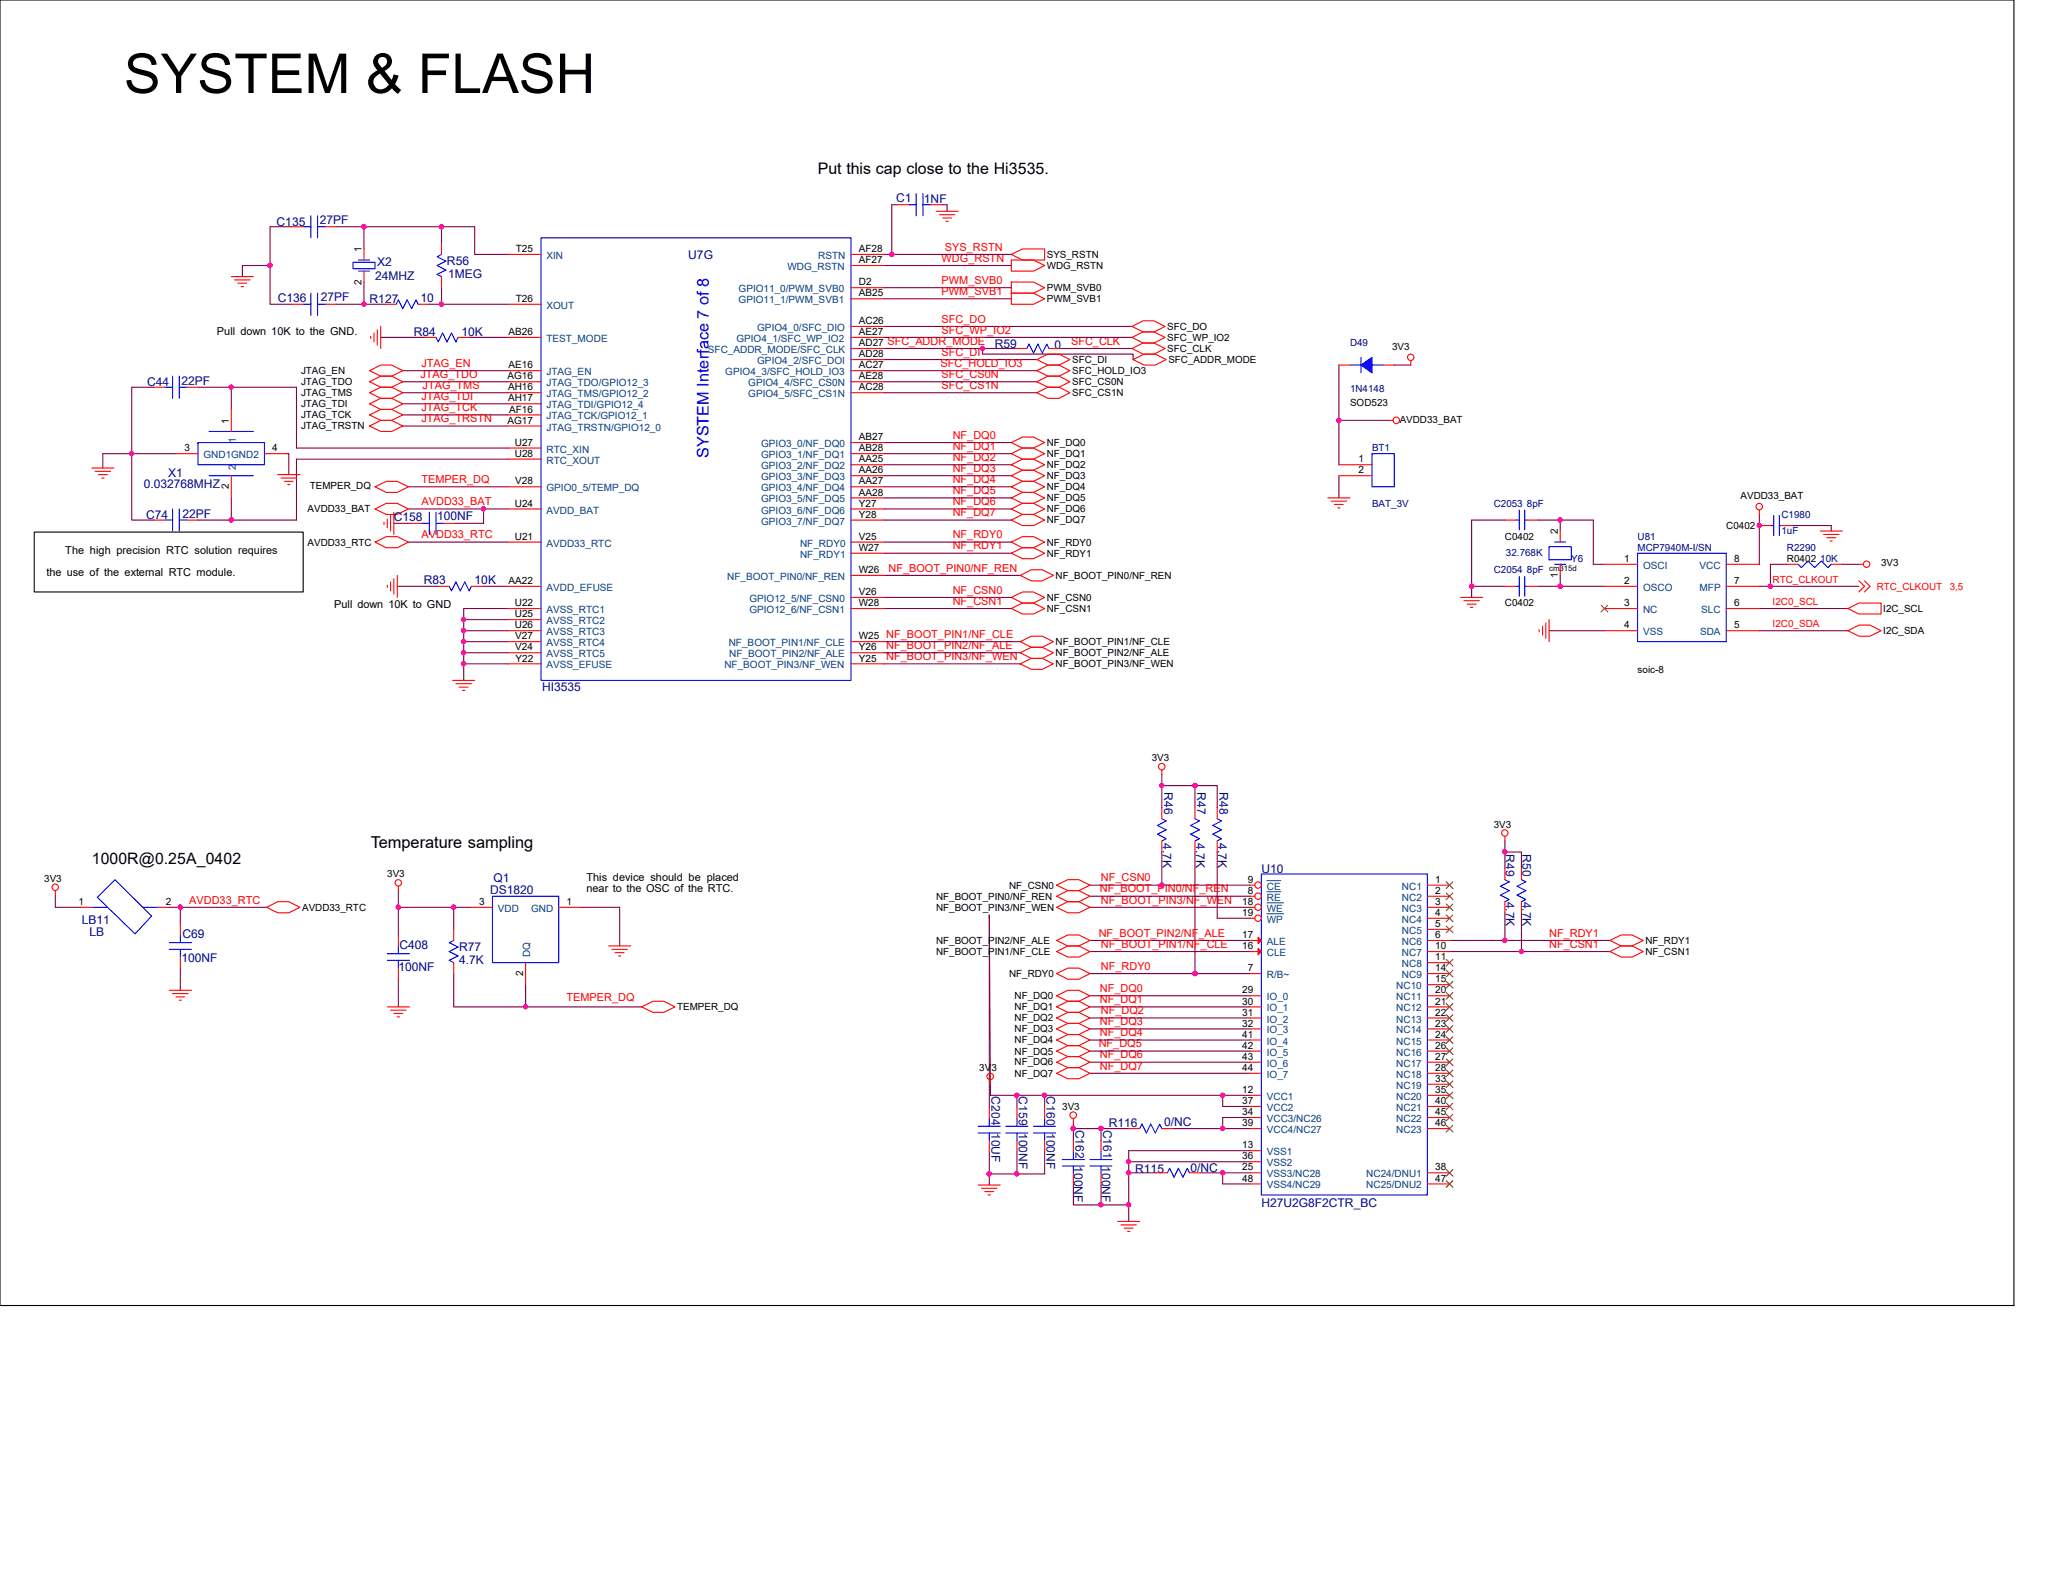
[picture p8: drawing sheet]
<svg xmlns="http://www.w3.org/2000/svg" width="279mm" height="216mm" viewBox="0 0 279 216" stroke-linecap="round" stroke-linejoin="round" font-family="sans-serif">
<path d="M0 0h272.8v176.8h-272.8zM4.6 72.1h36.5v8.1h-36.5z" fill="none" stroke="#000" stroke-width=".15"/>
<g fill="none" stroke="#800040" stroke-width=".15">
<path d="M36.6 36v5.2h3M36.6 36h-3.8v1.5M39.6 30.7h-3v5.3M45.6 30.7h3.7M49.3 30.7h10.5M49.3 38.2v3M49.3 30.7v3M59.8 30.7v2.3M59.8 39v2.2h9M59.8 30.7h4.5v3.8h4.5M119.7 34.5h1.1M119.7 36h17.3"/>
<path d="M119.7 39h17.3M120.8 34.5h16.2M121.5 27.7h-.7v6.8M127.5 27.7h.8v.9M20.8 52.5h-3v8.9M26.8 52.5h4.5M31.3 52.5v3M31.3 52.5h8.9v8.2h28.6M45.6 41.2h3.7M49.3 41.2h2.9M51.6 45.7h6M54.5 51.7h14.3"/>
<path d="M54.5 53.2h14.3M54.5 54.7h14.3M54.5 56.2h14.3M54.5 57.7h14.3M54.5 50.2h14.3M58.1 41.2h1.7M63.5 45.7h5.3M119.7 45.7h33.6M119.7 44.2h33.6M119.7 47.2h13.4M119.7 59.9h17.3M119.7 48.7h20.7"/>
<path d="M119.7 50.2h20.7M119.7 53.2h20.7M119.7 51.7h20.7M119.7 40.5h17.3M133.1 47.2v.8h20.4v.7M133.1 47.2h4.5M143.6 47.2h9.7M181.3 56.9v6M181.3 56.9h6.8M181.3 49.4v7.5M188.8 49.4h2.3M17.8 61.4h-3.9v2"/>
<path d="M17.8 61.4h6M17.8 61.4v9h3M26.8 70.4h4.5M31.3 67.4v3M38.8 61.4h.3v2.9M53.3 70.9h2.3M53.8 79.4h5.6M55.3 73.4h13.5M55.3 65.9h13.5M55.3 68.9h10.2M65.3 79.4h3.5M65.5 68.9v2h-3.9"/>
<path d="M65.5 68.9h3.3M68.8 62.2h-28.6v8.2h-8.9M119.7 77.9h18.5M119.7 68.9h17.3M119.7 61.4h17.3M119.7 64.4h17.3M119.7 62.9h17.3M119.7 67.4h17.3M119.7 65.9h17.3M119.7 70.4h17.3M119.7 73.4h17.3M119.7 74.9h17.3"/>
<path d="M181.3 64.4v3M199.3 79.4v1.5M199.3 79.4h4.5M203.8 70.4h-4.5v9M208.3 70.4h3M208.3 79.4h3M211.3 70.4v1.5M211.3 77.9v1.5M211.3 70.4h4.5v6h1.5M211.3 79.4h6M238.3 69.7v6.7M238.3 79.4h1.5"/>
<path d="M239.8 79.4h12M242 76.4h-2.2v3M242.8 71.2h5.2v.7M249.5 76.4h2.3M62.8 88.4v1.5h6M62.8 86.9v1.5h6M62.8 86.9h6M62.8 85.4h6M62.8 83.9h6M62.8 89.9v2.3M62.8 85.4v1.5M62.8 83.9v1.5"/>
<path d="M68.8 82.4h-6v1.5M119.7 82.4h17.3M119.7 89.9h18.5M119.7 88.4h18.5M119.7 86.9h18.5M119.7 80.9h17.3M209.8 85.4h7.5M238.3 82.4h12M238.3 85.4h12M147.6 119.9h9.8M157.4 106.4v3M157.4 115.4v4.5h11.9"/>
<path d="M157.4 104.9v1.5M157.4 106.4h4.4M161.8 106.4h3v3M161.8 115.4v16.5h7.5M161.8 106.4v3M164.8 115.4v9h4.5M203.8 115.4h2.3v2.2M203.8 113.9v3.7M7.5 121.2v1.7h3.4M22.9 122.9h1.5M24.4 122.9v2.2M24.4 122.9h11.7"/>
<path d="M24.4 131.1v3M54 122.9v3.7M54 120.6v2.3h7.4M54 132.6v3.8M61.4 122.9v3M61.4 131.9v4.5h9.8M61.4 122.9h2.3M71.2 133.4v3h15.7M78.7 122.9h5.2v5.2M147.6 134.9h21.7M147.6 136.4h21.7M147.6 139.4h21.7"/>
<path d="M147.6 137.9h21.7M147.6 122.9h21.7M147.6 127.4h21.7M147.6 128.9h21.7M147.6 121.4h21.7M147.6 131.9h14.2M196.3 128.9h9.8M196.3 127.4h7.5M203.8 123.6v3.8M203.8 127.4h14.2M206.1 123.6v5.3M206.1 128.9h11.9"/>
<path d="M134 156v4.5M134 159h3.7M134.1 148.4l-.1-24.5v26.1M134.1 146.9v1.5M134.1 148.4h3.6M137.7 148.4h3.8M137.7 148.4v1.6M137.7 156v3M141.5 148.4v1.6M141.5 156v3h-3.8M141.5 148.4h24.1M145.4 152.1v.8"/>
<path d="M145.4 152.9v1.6M145.4 152.9h3.7v1.6M147.6 143.9h21.7M147.6 142.4h21.7M147.6 140.9h21.7M147.6 145.4h21.7M149.1 152.9h3.8M152.9 157.4v1.5M152.9 158.9v6.5M152.9 158.9h3.7M158.9 152.9h6.7M162.6 158.9h3"/>
<path d="M165.6 148.4v1.5h3.7M165.6 148.4h3.7M165.6 158.9h3.7M165.6 158.9v1.5h3.7M169.3 155.9h-16.4v1.5h16.4M169.3 151.4h-3.7v1.5h3.7M145.4 160.5v2.7h3.7M149.1 163.2h3.8M149.1 160.5v2.7"/>
</g>
<g fill="#f0f" stroke="#f0f" stroke-width=".15">
<circle cx="120.8" cy="34.5" r=".3"/>
<circle cx="24.4" cy="122.9" r=".29"/>
<circle cx="134" cy="159" r=".29"/>
<circle cx="137.7" cy="159" r=".29"/>
<circle cx="152.8" cy="158.8" r=".29"/>
<circle cx="152.8" cy="157.3" r=".29"/>
<circle cx="152.8" cy="163.2" r=".29"/>
<circle cx="149.1" cy="163.2" r=".29"/>
<circle cx="17.8" cy="61.4" r=".29"/>
<circle cx="36.6" cy="35.9" r=".29"/>
<circle cx="62.8" cy="89.9" r=".29"/>
<circle cx="62.8" cy="88.4" r=".29"/>
<circle cx="62.8" cy="86.9" r=".3"/>
<circle cx="62.8" cy="85.4" r=".3"/>
<circle cx="62.8" cy="83.9" r=".29"/>
<circle cx="65.5" cy="68.9" r=".29"/>
<circle cx="71.2" cy="136.4" r=".29"/>
<circle cx="157.3" cy="119.9" r=".29"/>
<circle cx="145.4" cy="152.8" r=".3"/>
<circle cx="149.1" cy="152.8" r=".3"/>
<circle cx="141.5" cy="148.3" r=".29"/>
<circle cx="137.7" cy="148.3" r=".29"/>
<circle cx="165.6" cy="148.3" r=".29"/>
<circle cx="157.3" cy="106.4" r=".29"/>
<circle cx="161.8" cy="106.4" r=".29"/>
<circle cx="203.8" cy="115.4" r=".29"/>
<circle cx="61.4" cy="122.9" r=".29"/>
<circle cx="53.9" cy="122.9" r=".29"/>
<circle cx="161.8" cy="131.9" r=".3"/>
<circle cx="203.8" cy="127.4" r=".29"/>
<circle cx="206" cy="128.9" r=".29"/>
<circle cx="165.6" cy="152.8" r=".3"/>
<circle cx="49.3" cy="41.2" r=".29"/>
<circle cx="59.8" cy="30.7" r=".29"/>
<circle cx="49.3" cy="30.7" r=".29"/>
<circle cx="59.8" cy="41.2" r=".29"/>
<circle cx="31.3" cy="52.4" r=".29"/>
<circle cx="31.3" cy="70.4" r=".29"/>
<circle cx="165.6" cy="158.8" r=".29"/>
<circle cx="133.1" cy="47.2" r=".29"/>
<circle cx="199.3" cy="79.4" r=".3"/>
<circle cx="211.3" cy="70.4" r=".29"/>
<circle cx="238.3" cy="71.2" r=".29"/>
<circle cx="211.3" cy="79.4" r=".29"/>
<circle cx="239.8" cy="79.4" r=".29"/>
<circle cx="181.3" cy="56.9" r=".29"/>
</g>
<g fill="none" stroke="#f00" stroke-width=".15">
<path d="M31.3 37.5h3M31.8 37.9h2.1M32.2 38.4h1.2M32.7 38.8h.3M39.6 30.7h1.5M44.1 30.7h1.5M49.3 33.7v1.5M49.3 36.7v1.5M59.8 37.5v1.5M59.8 33v1.5M68.8 34.5h4.5M115.3 39h4.4"/>
<path d="M115.3 36h4.4M115.3 34.5h4.4M121.5 27.7h1.5M126 27.7h1.5M126.8 28.6h3M127.2 29.1h2.1M127.7 29.5h1.2M128.1 30h.3M137 34.5l1.5-.8h3v1.5h-3zM137 35.2h3l1.5 .8-1.5 .7h-3zM137 38.2h3l1.5 .8-1.5 .7h-3zM137 39.7h3l1.5 .8-1.5 .7h-3z"/>
<path d="M31.3 55.5v2.9M39.6 41.2h1.5M44.1 41.2h1.5M50.1 50.2l1.5-.8h1.4l1.5 .8-1.5 .7h-1.4zM50.1 51.7l1.5-.8h1.4l1.5 .8-1.5 .8h-1.4zM50.1 54.7l1.5-.7h1.4l1.5 .7-1.5 .8h-1.4zM50.1 53.2l1.5-.7h1.4l1.5 .7-1.5 .8h-1.4zM50.1 57.7l1.5-.8h1.4l1.5 .8-1.5 .7h-1.4zM50.1 56.2l1.5-.7h1.4l1.5 .7-1.5 .7h-1.4zM50.2 45.6v.2M50.7 45.1v1.2M51.1 44.7v2.1"/>
<path d="M51.6 44.2v3M52.2 41.2h1.5M56.6 41.2h1.5M57.6 45.7h1.5M62 45.7h1.5M68.8 54.7h4.5M68.8 51.7h4.5M68.8 53.2h4.5M68.8 56.2h4.5M68.8 57.7h4.5M68.8 50.2h4.5M68.8 45.7h4.5"/>
<path d="M68.8 41.2h4.5M115.3 50.2h4.4M115.3 59.9h4.4M115.3 53.2h4.4M115.3 51.7h4.4M115.3 48.7h4.4M115.3 47.2h4.4M115.3 45.7h4.4M115.3 44.2h4.4M115.3 40.5h4.4M137 59.9l1.5-.7h1.5l1.5 .7-1.5 .8h-1.5zM140.4 48.7l1.5-.7h1.5l1.5 .7-1.5 .7h-1.5z"/>
<path d="M140.4 50.2l1.5-.8h1.5l1.5 .8-1.5 .7h-1.5zM140.4 51.7l1.5-.8h1.5l1.5 .8-1.5 .8h-1.5zM140.4 53.2l1.5-.7h1.5l1.5 .7-1.5 .8h-1.5zM153.3 44.2l1.5-.7h1.5l1.5 .7-1.5 .8h-1.5zM153.3 45.7l1.5-.7h1.5l1.5 .7-1.5 .8h-1.5zM153.3 47.2l1.5-.7h1.5l1.5 .7-1.5 .8h-1.5zM153.5 48.7l1.5-.7h1.5l1.4 .7-1.4 .7h-1.5zM188.1 56.9h.6M191.1 48.9v.5M12.4 63.4h3M12.9 63.8h2.1M13.3 64.3h1.2"/>
<path d="M13.8 64.7h.3M23.8 61.4h3M31.3 64.4v3M35.8 61.4h3M37.6 64.3h3M38.1 64.7h2.1M38.5 65.2h1.2M39 65.6h.3M50.8 65.9l1.5-.7h1.5l1.5 .7-1.5 .8h-1.5zM50.8 68.9l1.5-.7h1.5l1.5 .7-1.5 .8h-1.5zM50.8 73.4l1.5-.7h1.5l1.5 .7-1.5 .8h-1.5zM52 70.7v.3"/>
<path d="M52.5 79.3v.3M52.5 70.3v1.2M52.9 78.8v1.2M52.9 69.8v2.1M53.3 78.4v2.1M53.3 69.4v3M53.8 77.9v3M59.4 79.4h1.4M63.8 79.4h1.5M68.8 79.4h4.5M68.8 62.2h4.5M68.8 60.7h4.5"/>
<path d="M68.8 73.4h4.5M68.8 68.9h4.5M68.8 65.9h4.5M115.3 62.9h4.4M115.3 61.4h4.4M115.3 77.9h4.4M115.3 70.4h4.4M115.3 68.9h4.4M115.3 67.4h4.4M115.3 65.9h4.4M115.3 64.4h4.4M115.3 74.9h4.4"/>
<path d="M115.3 73.4h4.4M137 61.4l1.5-.7h1.5l1.5 .7-1.5 .8h-1.5zM137 62.9l1.5-.7h1.5l1.5 .7-1.5 .8h-1.5zM137 64.4l1.5-.7h1.5l1.5 .7-1.5 .8h-1.5zM137 65.9l1.5-.7h1.5l1.5 .7-1.5 .8h-1.5zM137 67.4l1.5-.7h1.5l1.5 .7-1.5 .8h-1.5zM137 68.9l1.5-.7h1.5l1.5 .7-1.5 .8h-1.5zM137 70.4l1.5-.7h1.5l1.5 .7-1.5 .8h-1.5zM137 73.4l1.5-.7h1.5l1.5 .7-1.5 .8h-1.5zM137 74.9l1.5-.7h1.5l1.5 .7-1.5 .8h-1.5zM138.2 77.9l1.5-.7h1.5l1.5 .7-1.5 .8h-1.5zM179.8 67.4h3"/>
<path d="M180.3 67.9h2.1M180.7 68.3h1.2M181.2 68.8h.3M181.3 62.9h4.5M181.3 64.4h4.5M203.8 79.4h1.5M203.8 70.4h1.5M206.8 79.4h1.5M206.8 70.4h1.5M211.3 76.4v1.5M211.3 71.9v1.5M217.3 76.4h4.5"/>
<path d="M217.3 79.4h4.5M233.8 79.4h4.5M233.8 76.4h4.5M238.3 69.1v.6M242 76.4h1.5M246.5 71.9h3M247 72.4h2.1M247.4 72.8h1.2M247.9 73.3h.3M248 76.4h1.5M251.8 78.7l.7 .7-.7 .8M251.8 76.4h.6"/>
<path d="M252.5 78.7l.8 .7-.8 .8M61.3 92.2h3M61.7 92.6h2.1M62.2 93.1h1.2M62.6 93.5h.3M68.8 86.9h4.5M68.8 89.9h4.5M68.8 82.4h4.5M68.8 83.9h4.5M68.8 85.4h4.5M68.8 88.4h4.5M115.3 80.9h4.4"/>
<path d="M115.3 89.9h4.4M115.3 88.4h4.4M115.3 86.9h4.4M115.3 82.4h4.4M137 80.9l1.5-.7h1.5l1.5 .7-1.5 .8h-1.5zM137 82.4l1.5-.7h1.5l1.5 .7-1.5 .8h-1.5zM138.2 86.9l1.5-.7h1.5l1.5 .7-1.5 .8h-1.5zM138.2 88.4l1.5-.7h1.5l1.5 .7-1.5 .8h-1.5zM138.2 89.9l1.5-.7h1.5l1.5 .7-1.5 .8h-1.5zM197.8 80.9h3M198.3 81.4h2.1M198.7 81.8h1.2"/>
<path d="M199.2 82.3h.3M208.4 85.3v.3M208.9 84.8v1.2M209.4 84.4v2.1M209.8 83.9v3M217.3 82.4h4.5M217.3 85.4h4.5M233.8 85.4h4.5M233.8 82.4h4.5M250.3 82.4l1.5-.7h3v1.5h-3zM250.3 85.4l1.5-.7h1.5l1.5 .7-1.5 .8h-1.5zM143.1 119.9l1.5-.8h1.5l1.5 .8-1.5 .7h-1.5z"/>
<path d="M157.4 104.3v.6M157.4 109.4v1.5M157.4 113.9v1.5M164.8 109.4v1.5M164.8 113.9v1.5M193.3 119.9h3M203.8 113.3v.6M203.8 117.6v1.5M206.1 117.6v1.5M7.5 120.6v.6M10.9 122.9h1.5M21.4 122.9h1.5"/>
<path d="M22.9 134.1h3M23.4 134.6h2.1M23.8 135h1.2M24.3 135.5h.3M24.4 125.1v1.5M24.4 129.6v1.5M36.1 122.9l1.5-.8h1.5l1.5 .8-1.5 .7h-1.5zM52.5 136.4h3M52.9 136.8h2.1M53.3 137.3h1.2M53.8 137.7h.3M54 120v.6"/>
<path d="M54 126.6v1.5M54 131.1v1.5M61.4 130.4v1.5M61.4 125.9v1.5M63.7 122.9h3M71.2 130.4v3M75.7 122.9h3M82.4 128.1h3M82.9 128.6h2.1M83.3 129h1.2M83.8 129.5h.3M86.9 136.4l1.5-.8h1.5l1.5 .8-1.5 .7h-1.5z"/>
<path d="M143.1 121.4l1.5-.8h1.5l1.5 .8-1.5 .7h-1.5zM143.1 122.9l1.5-.8h1.5l1.5 .8-1.5 .7h-1.5zM143.1 127.4l1.5-.8h1.5l1.5 .8-1.5 .7h-1.5zM143.1 128.9l1.5-.8h1.5l1.5 .8-1.5 .7h-1.5zM143.1 131.9l1.5-.8h1.5l1.5 .8-1.5 .7h-1.5zM143.1 134.9l1.5-.8h1.5l1.5 .8-1.5 .7h-1.5zM143.1 136.4l1.5-.8h1.5l1.5 .8-1.5 .7h-1.5zM143.1 137.9l1.5-.8h1.5l1.5 .8-1.5 .7h-1.5zM143.1 139.4l1.5-.8h1.5l1.5 .8-1.5 .7h-1.5zM169.3 131.9h1.5M193.3 121.4h3M193.3 122.9h3"/>
<path d="M193.3 124.4h3M193.3 125.9h3M193.3 127.4h3M203.8 122.1v1.5M206.1 122.1v1.5M218 127.4l1.5-.8h1.5l1.5 .8-1.5 .7h-1.5zM218 128.9l1.5-.8h1.5l1.5 .8-1.5 .7h-1.5zM134.1 146.3v.6M137.7 150v1.5M137.7 154.5v1.5M141.5 150v1.5M141.5 154.5v1.5"/>
<path d="M143.1 140.9l1.5-.8h1.5l1.5 .8-1.5 .7h-1.5zM143.1 142.4l1.5-.8h1.5l1.5 .8-1.5 .7h-1.5zM143.1 143.9l1.5-.8h1.5l1.5 .8-1.5 .7h-1.5zM143.1 145.4l1.5-.8h1.5l1.5 .8-1.5 .7h-1.5zM145.4 151.5v.6M145.4 154.5v1.5M145.4 159v1.5M149.1 154.5v1.5M149.1 159v1.5M152.9 152.9h1.4M156.6 158.9h1.5M157.4 152.9h1.5"/>
<path d="M161.1 158.9h1.5M132.5 160.5h3M132.9 161h2.1M133.4 161.4h1.2M133.8 161.8h.3M151.4 165.4h2.9M151.8 165.9h2.1M152.3 166.3h1.2M152.7 166.8h.3"/>
<circle cx="189.1" cy="56.9" r=".44"/>
<circle cx="191.1" cy="48.4" r=".43"/>
<circle cx="238.3" cy="68.6" r=".44"/>
<circle cx="252.8" cy="76.4" r=".43"/>
<circle cx="53.9" cy="119.6" r=".43"/>
<circle cx="157.3" cy="103.8" r=".44"/>
<circle cx="203.8" cy="112.8" r=".43"/>
<circle cx="7.5" cy="120.2" r=".43"/>
<circle cx="134.1" cy="145.8" r=".44"/>
<circle cx="145.4" cy="151" r=".45"/>
</g>
<g fill="none" stroke="#00f" stroke-width=".15">
<path d="M41.1 30.7h1M42.1 39.7v3M42.1 29.2v3M43 39.7v3M43 30.7h1.1M43 29.2v3M47.8 35.5h3v.9h-3zM48.6 35.2h1.5M48.6 36.7h1.5M49.3 36.7h.1M49.3 35.2h.1M59.8 34.5l-.6 .3 1.2 .6-1.2 .6 1.2 .6-1.2 .6 .6 .3"/>
<path d="M59.8 34.5h.1M59.8 37.5h.1M73.3 32.2h42v60h-42zM73.3 34.5h.1M115.3 39h.1M115.3 36h.1M115.3 34.5h.1M123 27.7h1.1M124.1 26.2v3M125 27.7h1M125 26.2v3M26.8 59.9h9v3h-9z"/>
<path d="M26.8 59.9h.1M28.3 58.4h6M31.3 58.4h.1M41.1 41.2h1M43 41.2h1.1M53.7 41.2h.1M53.7 41.2l.3-.6 .5 1.2 .6-1.2 .7 1.2 .5-1.2 .3 .6M56.6 41.2h.1M59.1 45.7h.1M59.1 45.7l.3 .6 .5-1.2 .6 1.2 .7-1.2 .5 1.2 .3-.6M62 45.7h.1M73.3 54.7h.1"/>
<path d="M73.3 51.7h.1M73.3 53.2h.1M73.3 56.2h.1M73.3 57.7h.1M73.3 50.2h.1M73.3 45.7h.1M73.3 41.2h.1M115.3 50.2h.1M115.3 59.9h.1M115.3 53.2h.1M115.3 51.7h.1M115.3 48.7h.1"/>
<path d="M115.3 47.2h.1M115.3 45.7h.1M115.3 44.2h.1M115.3 40.5h.1M26.8 61.4h.1M28.3 64.4h6M31.3 64.4h.1M35.8 61.4h.1M60.8 79.4h.1M63.8 79.4h.1M63.8 79.4l-.3 .6-.6-1.2-.6 1.2-.6-1.2-.5 1.2-.4-.6M73.3 79.4h.1"/>
<path d="M73.3 62.2h.1M73.3 60.7h.1M73.3 73.4h.1M73.3 68.9h.1M73.3 65.9h.1M115.3 62.9h.1M115.3 61.4h.1M115.3 77.9h.1M115.3 70.4h.1M115.3 68.9h.1M115.3 67.4h.1M115.3 65.9h.1"/>
<path d="M115.3 64.4h.1M115.3 74.9h.1M115.3 73.4h.1M185.8 61.4h3v4.5h-3zM205.3 79.4h.5M205.3 70.4h.5M205.8 78.1v2.7M205.8 69.1v2.7M206.5 78.1v2.7M206.5 69.1v2.7M206.5 79.4h.3M206.5 70.4h.3"/>
<path d="M209.8 74h3v1.8h-3zM210.5 76.4h1.5M210.5 73.4h1.5M221.8 74.9h12v12h-12zM243.5 76.4l.5 .5 .9-.9 .9 .9 .9-.9 .9 .9 .4-.5M73.3 86.9h.1M73.3 89.9h.1M73.3 82.4h.1M73.3 83.9h.1M73.3 85.4h.1M73.3 88.4h.1M115.3 80.9h.1"/>
<path d="M115.3 89.9h.1M115.3 88.4h.1M115.3 86.9h.1M115.3 82.4h.1M157.4 113.9h.1M157.4 110.9h.1M157.4 110.9l.5 .3-1.1 .6 1.1 .6-1.1 .6 1.1 .6-.5 .3M164.8 113.9h.1M164.8 110.9h.1M164.8 110.9l.6 .3-1.1 .6 1.1 .6-1.1 .6 1.1 .6-.6 .3M170.8 118.4h22.5v43.4h-22.5zM193.3 119.9h.1"/>
<path d="M203.8 119.1h.1M203.8 119.1l.6 .3-1.2 .6 1.2 .6-1.2 .6 1.2 .6-.6 .3M206.1 119.1h.1M206.1 119.1l.6 .3-1.2 .6 1.2 .6-1.2 .6 1.2 .6-.6 .3M12.4 122.9h2.1M13.2 121.5l2.4-2.4 4.9 5-2.2 2.4zM19.3 122.9h2.1M22.9 128.6h3M22.9 127.7h3M24.4 128.6v1M24.4 126.6v1.1M52.5 130.1h3"/>
<path d="M52.5 129.2h3M54 130.1v1M54 128.1v1.1M61.4 127.4l-.6 .3 1.2 .6-1.2 .6 1.2 .6-1.2 .6 .6 .3M61.4 127.4h.1M61.4 130.4h.1M66.7 122.9h.1M66.7 121.4h9v9h-9zM71.2 130.4h.1M75.7 122.9h.1M193.3 121.4h.1M193.3 122.9h.1"/>
<path d="M193.3 124.4h.1M193.3 125.9h.1M193.3 127.4h.1M193.3 128.9h.1M193.3 130.4h.1M193.3 131.9h.1M193.3 133.4h.1M193.3 134.9h.1M193.3 136.4h.1M193.3 137.9h.1M193.3 139.4h.1M203.8 122.1h.1"/>
<path d="M206.1 122.1h.1M136.2 153.5h3M136.2 152.5h3M137.7 153.5v1M137.7 151.5v1M140 153.5h3M140 152.5h3M141.5 153.5v1M141.5 151.5v1M143.9 157.9h3M143.9 157.1h3M145.4 157.9v1.1"/>
<path d="M145.4 156v1.1M147.6 157.9h3M147.6 157.1h3M149.1 157.9v1.1M149.1 156v1.1M154.3 152.9h.1M157.4 152.9h.1M157.4 152.9l-.3-.6-.6 1.2-.6-1.2-.6 1.2-.6-1.2-.4 .6M158.1 158.9h.1M161.1 158.9h.1M161.1 158.9l-.3-.7-.6 1.2-.6-1.2-.6 1.2-.6-1.2-.3 .7M193.3 148.4h.1"/>
<path d="M193.3 158.9h.1M193.3 140.9h.1M193.3 142.4h.1M193.3 143.9h.1M193.3 145.4h.1M193.3 146.9h.1M193.3 149.9h.1M193.3 151.4h.1M193.3 152.9h.1M193.3 160.4h.1"/>
</g>
<path d="M216.9 82l.9 .9M217.7 82l-.9 .9M195.9 119.4l.9 1M196.8 119.4l-.9 1M195.9 120.9l.9 1M195.9 122.4l.9 1M195.9 123.9l.9 .9M195.9 125.4l.9 .9M196.8 120.9l-.9 1M196.8 122.4l-.9 1M196.8 123.9l-.9 .9M196.8 125.4l-.9 .9" fill="none" stroke="#804000" stroke-width=".14"/>
<circle cx="170.4" cy="121.4" r=".43" fill="#fff" stroke="#f00" stroke-width=".15"/>
<path d="M169.3 121.4h.6" fill="none" stroke="#f00" stroke-width=".15"/>
<path d="M171.6 120.8h1.9" fill="none" stroke="#004080" stroke-width=".14"/>
<circle cx="170.4" cy="119.9" r=".43" fill="#fff" stroke="#f00" stroke-width=".15"/>
<path d="M169.3 119.9h.6M169.3 128.9h1.5M169.3 127.4h1.5M193.3 128.9h3M193.3 130.4h3M193.3 131.9h3M193.3 133.4h3M169.3 148.4h1.5M169.3 155.9h1.5" fill="none" stroke="#f00" stroke-width=".15"/>
<path d="M171.6 119.3h1.9" fill="none" stroke="#004080" stroke-width=".14"/>
<path d="M195.9 129.9l.9 1M195.9 131.4l.9 .9M195.9 132.9l.9 .9M196.8 129.9l-.9 1M196.8 131.4l-.9 .9M196.8 132.9l-.9 .9" fill="none" stroke="#804000" stroke-width=".14"/>
<g fill="#f00" stroke="#f00" stroke-width=".15">
<path d="M170.4 128.4l.4 .5-.4 .4z"/>
<path d="M170.4 126.9l.4 .5-.4 .4z"/>
</g>
<circle cx="170.4" cy="122.9" r=".43" fill="#fff" stroke="#f00" stroke-width=".15"/>
<path d="M169.3 122.9h.6" fill="none" stroke="#f00" stroke-width=".15"/>
<path d="M171.6 122.3h2.2" fill="none" stroke="#004080" stroke-width=".14"/>
<circle cx="170.4" cy="124.4" r=".43" fill="#fff" stroke="#f00" stroke-width=".15"/>
<g fill="none" stroke="#f00" stroke-width=".15">
<path d="M20.8 52.5h1.5M25.3 52.5h1.5M137.6 47.2h1.5M142.1 47.2h1.5M181.3 49.4h1.5M187.3 49.4h1.5M20.8 70.4h1.5M25.3 70.4h1.5M55.6 70.9h1.5M60.1 70.9h1.5M238.3 71.2h1.5M241.3 71.2h1.5"/>
<path d="M161.8 109.4v1.5M161.8 113.9v1.5M169.3 124.4h.6M169.3 134.9h1.5M169.3 136.4h1.5M169.3 137.9h1.5M169.3 139.4h1.5M193.3 134.9h3M193.3 136.4h3M193.3 137.9h3M193.3 139.4h3M134 150v1.5"/>
<path d="M134 154.5v1.5M169.3 158.9h1.5M169.3 151.4h1.5M169.3 157.4h1.5M169.3 149.9h1.5M169.3 152.9h1.5M169.3 140.9h1.5M169.3 142.4h1.5M169.3 143.9h1.5M169.3 145.4h1.5M193.3 140.9h3M193.3 142.4h3"/>
<path d="M193.3 143.9h3M193.3 145.4h3M193.3 146.9h3M193.3 148.4h3M193.3 158.9h3M193.3 149.9h3M193.3 151.4h3M193.3 152.9h3M169.3 160.4h1.5M193.3 160.4h3"/>
</g>
<path d="M171.6 123.8h2.2" fill="none" stroke="#004080" stroke-width=".14"/>
<g fill="none" stroke="#804000" stroke-width=".14">
<path d="M195.9 134.4l.9 .9M195.9 135.9l.9 .9M195.9 137.4l.9 .9M195.9 138.9l.9 .9M196.8 134.4l-.9 .9M196.8 135.9l-.9 .9M196.8 137.4l-.9 .9M196.8 138.9l-.9 .9M195.9 140.4l.9 .9M195.9 141.9l.9 .9M195.9 143.4l.9 .9M195.9 144.9l.9 .9"/>
<path d="M195.9 146.4l.9 .9M195.9 147.9l.9 .9M195.9 158.4l.9 .9M195.9 149.4l.9 .9M195.9 150.9l.9 .9M195.9 152.4l.9 .9M195.9 159.9l.9 .9M196.8 140.4l-.9 .9M196.8 141.9l-.9 .9M196.8 143.4l-.9 .9M196.8 144.9l-.9 .9M196.8 146.4l-.9 .9"/>
<path d="M196.8 147.9l-.9 .9M196.8 158.4l-.9 .9M196.8 149.4l-.9 .9M196.8 150.9l-.9 .9M196.8 152.4l-.9 .9M196.8 159.9l-.9 .9"/>
</g>
<g fill="none" stroke="#00f" stroke-width=".15">
<path d="M22.3 52.5h1.1M23.4 50.9v3.1M24.3 52.5h1M24.3 50.9v3.1M139.1 47.2h.1M139.1 47.2l.3-.6 .6 1.2 .6-1.2 .6 1.2 .6-1.2 .3 .6M142.1 47.2h.1M182.8 49.4h1.5M184.3 48.4v2.1M185.8 49.4h1.5M22.3 70.4h1.1M23.4 68.9v3"/>
<path d="M24.3 70.4h1M24.3 68.9v3M57.1 70.9h1M58.1 69.4v3M59.1 70.9h1M59.1 69.4v3M239.8 71.2h.4M240.2 69.8v2.7M241 69.8v2.7M241 71.2h.3M161.8 113.9h.1M161.8 110.9h.1"/>
<path d="M161.8 110.9l.7 .3-1.3 .6 1.3 .6-1.3 .6 1.3 .6-.7 .3M132.5 153.5h3M132.5 152.5h3M134 153.5v1M134 151.5v1"/>
</g>
<path d="M184.3 49.4l1.5-1v2.1z" fill-rule="evenodd" fill="#00f" stroke="#00f" stroke-width=".15"/>
<g fill="#f0f" stroke="#f0f" stroke-width=".15">
<circle cx="120.8" cy="34.5" r=".3"/>
<circle cx="24.4" cy="122.9" r=".29"/>
<circle cx="134" cy="159" r=".29"/>
<circle cx="137.7" cy="159" r=".29"/>
<circle cx="152.8" cy="158.8" r=".29"/>
<circle cx="152.8" cy="157.3" r=".29"/>
<circle cx="152.8" cy="163.2" r=".29"/>
<circle cx="149.1" cy="163.2" r=".29"/>
<circle cx="17.8" cy="61.4" r=".29"/>
<circle cx="36.6" cy="35.9" r=".29"/>
<circle cx="62.8" cy="89.9" r=".29"/>
<circle cx="62.8" cy="88.4" r=".29"/>
<circle cx="62.8" cy="86.9" r=".3"/>
<circle cx="62.8" cy="85.4" r=".3"/>
<circle cx="62.8" cy="83.9" r=".29"/>
<circle cx="65.5" cy="68.9" r=".29"/>
<circle cx="71.2" cy="136.4" r=".29"/>
<circle cx="157.3" cy="119.9" r=".29"/>
<circle cx="145.4" cy="152.8" r=".3"/>
<circle cx="149.1" cy="152.8" r=".3"/>
<circle cx="141.5" cy="148.3" r=".29"/>
<circle cx="137.7" cy="148.3" r=".29"/>
<circle cx="165.6" cy="148.3" r=".29"/>
<circle cx="157.3" cy="106.4" r=".29"/>
<circle cx="161.8" cy="106.4" r=".29"/>
<circle cx="203.8" cy="115.4" r=".29"/>
<circle cx="61.4" cy="122.9" r=".29"/>
<circle cx="53.9" cy="122.9" r=".29"/>
<circle cx="161.8" cy="131.9" r=".3"/>
<circle cx="203.8" cy="127.4" r=".29"/>
<circle cx="206" cy="128.9" r=".29"/>
<circle cx="165.6" cy="152.8" r=".3"/>
<circle cx="49.3" cy="41.2" r=".29"/>
<circle cx="59.8" cy="30.7" r=".29"/>
<circle cx="49.3" cy="30.7" r=".29"/>
<circle cx="59.8" cy="41.2" r=".29"/>
<circle cx="31.3" cy="52.4" r=".29"/>
<circle cx="31.3" cy="70.4" r=".29"/>
<circle cx="165.6" cy="158.8" r=".29"/>
<circle cx="133.1" cy="47.2" r=".29"/>
<circle cx="199.3" cy="79.4" r=".3"/>
<circle cx="211.3" cy="70.4" r=".29"/>
<circle cx="238.3" cy="71.2" r=".29"/>
<circle cx="211.3" cy="79.4" r=".29"/>
<circle cx="239.8" cy="79.4" r=".29"/>
<circle cx="181.3" cy="56.9" r=".29"/>
</g>
<text font-size="7.5" x="16.8" y="12.6">SYSTEM &amp; FLASH</text>
<g font-size="2.2">
<text x="110.7" y="23.5">Put this cap close to the Hi3535.</text>
<text x="50.2" y="114.8">Temperature sampling</text>
</g>
<text font-size="2.2" fill="#00f" x="96" y="62" transform="rotate(-90 96 62)">SYSTEM Interface 7 of 8</text>
<text font-size="2.1" x="12.4" y="117">1000R@0.25A_0402</text>
<g font-size="1.6" fill="#000080">
<text x="121.4" y="27.4">C1</text>
<text x="125.1" y="27.6">1NF</text>
<text x="37.5" y="30.6">C135</text>
<text x="43.3" y="30.4">27PF</text>
<text x="60.5" y="35.9">R56</text>
<text x="93.2" y="35.1">U7G</text>
<text x="37.6" y="40.9">C136</text>
<text x="43.5" y="40.7">27PF</text>
<text x="50.1" y="41">R127</text>
<text x="50.8" y="37.9">24MHZ</text>
<text x="51.1" y="36.1">X2</text>
<text x="56.9" y="40.9">10</text>
<text x="60.7" y="37.6">1MEG</text>
<text x="56" y="45.6">R84</text>
<text x="62.5" y="45.6">10K</text>
<text x="134.7" y="47.2">R59</text>
<text x="142.8" y="47.3">0</text>
<text x="19.9" y="52.3">C44</text>
<text x="24.6" y="52.1">22PF</text>
<text x="22.8" y="64.6">X1</text>
<text x="19.5" y="66.1">0.032768MHZ</text>
<text x="19.8" y="70.3">C74</text>
<text x="24.7" y="70.1">22PF</text>
<text x="53.3" y="70.6">C158</text>
<text x="59.2" y="70.4">100NF</text>
<text x="57.4" y="79.1">R83</text>
<text x="64.3" y="79.1">10K</text>
<text x="73.4" y="93.6">HI3535</text>
<text x="157.6" y="107.3" transform="rotate(90 157.6 107.3)">R46</text>
<text x="162.1" y="107.3" transform="rotate(90 162.1 107.3)">R47</text>
<text x="165.1" y="107.3" transform="rotate(90 165.1 107.3)">R48</text>
<text x="66.8" y="119.4">Q1</text>
<text x="157.5" y="114.2" transform="rotate(90 157.5 114.2)">4.7K</text>
<text x="162" y="114.2" transform="rotate(90 162 114.2)">4.7K</text>
<text x="165" y="114.2" transform="rotate(90 165 114.2)">4.7K</text>
<text x="170.8" y="118.2">U10</text>
<text x="204" y="115.7" transform="rotate(90 204 115.7)">R49</text>
<text x="206.2" y="115.7" transform="rotate(90 206.2 115.7)">R50</text>
<text x="11.1" y="125.1">LB11</text>
<text x="66.4" y="121.1">DS1820</text>
<text x="204" y="122.1" transform="rotate(90 204 122.1)">4.7K</text>
<text x="206.2" y="122.1" transform="rotate(90 206.2 122.1)">4.7K</text>
<text x="12.1" y="126.8">LB</text>
<text x="24.6" y="130.4">100NF</text>
<text x="24.7" y="127.1">C69</text>
<text x="54" y="131.6">100NF</text>
<text x="54.1" y="128.6">C408</text>
<text x="62.2" y="128.9">R77</text>
<text x="62.2" y="130.5">4.7K</text>
<text x="134.3" y="148.5" transform="rotate(90 134.3 148.5)">C204 10UF</text>
<text x="138" y="148.5" transform="rotate(90 138 148.5)">C159 100NF</text>
<text x="141.8" y="148.5" transform="rotate(90 141.8 148.5)">C160 100NF</text>
<text x="145.7" y="153" transform="rotate(90 145.7 153)">C162</text>
<text x="149.4" y="153" transform="rotate(90 149.4 153)">C161</text>
<text x="150.2" y="152.7">R116</text>
<text x="157.6" y="152.5">0/NC</text>
<text x="145.5" y="157.9" transform="rotate(90 145.5 157.9)">100NF</text>
<text x="149.2" y="157.9" transform="rotate(90 149.2 157.9)">100NF</text>
<text x="153.8" y="158.8">R115</text>
<text x="161.2" y="158.7">0/NC</text>
<text x="170.8" y="163.5">H27U2G8F2CTR_BC</text>
</g>
<g font-size="1.5" fill="#f00">
<text x="127.5" y="35.5">WDG_RSTN</text>
<text x="128" y="34">SYS_RSTN</text>
<text x="127.5" y="38.5">PWM_SVB0</text>
<text x="127.5" y="40">PWM_SVB1</text>
<text x="127.5" y="43.7">SFC_DO</text>
<text x="127.5" y="45.2">SFC_WP_IO2</text>
<text x="145.1" y="46.7">SFC_CLK</text>
<text x="56.9" y="51.2">JTAG_TDO</text>
<text x="57.1" y="49.7">JTAG_EN</text>
<text x="57.2" y="52.7">JTAG_TMS</text>
<text x="127.4" y="49.7">SFC_HOLD_IO3</text>
<text x="127.5" y="48.2">SFC_DI</text>
<text x="127.5" y="52.7">SFC_CS1N</text>
<text x="127.5" y="51.2">SFC_CS0N</text>
<text x="57.1" y="54.2">JTAG_TDI</text>
<text x="57.1" y="55.7">JTAG_TCK</text>
<text x="57.1" y="57.2">JTAG_TRSTN</text>
<text x="129" y="59.4">NF_DQ0</text>
<text x="57.1" y="65.4">TEMPER_DQ</text>
<text x="129" y="60.9">NF_DQ1</text>
<text x="129" y="63.9">NF_DQ3</text>
<text x="129" y="62.4">NF_DQ2</text>
<text x="129" y="65.4">NF_DQ4</text>
<text x="57.1" y="68.4">AVDD33_BAT</text>
<text x="129" y="68.4">NF_DQ6</text>
<text x="129" y="66.9">NF_DQ5</text>
<text x="129" y="69.9">NF_DQ7</text>
<text x="57.1" y="72.9">AVDD33_RTC</text>
<text x="120.3" y="77.4">NF_BOOT_PIN0/NF_REN</text>
<text x="129" y="72.9">NF_RDY0</text>
<text x="129" y="74.4">NF_RDY1</text>
<text x="129" y="80.4">NF_CSN0</text>
<text x="129" y="81.9">NF_CSN1</text>
<text x="120" y="89.4">NF_BOOT_PIN3/NF_WEN</text>
<text x="120" y="87.9">NF_BOOT_PIN2/NF_ALE</text>
<text x="149.1" y="119.4">NF_CSN0</text>
<text x="25.6" y="122.4">AVDD33_RTC</text>
<text x="148.9" y="120.9">NF_BOOT_PIN0/NF_REN</text>
<text x="149.1" y="122.4">NF_BOOT_PIN3/NF_WEN</text>
<text x="148.8" y="126.9">NF_BOOT_PIN2/NF_ALE</text>
<text x="149.1" y="131.4">NF_RDY0</text>
<text x="149.1" y="128.4">NF_BOOT_PIN1/NF_CLE</text>
<text x="209.8" y="126.9">NF_RDY1</text>
<text x="209.8" y="128.4">NF_CSN1</text>
<text x="76.7" y="135.6">TEMPER_DQ</text>
<text x="148.9" y="134.4">NF_DQ0</text>
<text x="148.9" y="135.9">NF_DQ1</text>
<text x="149.1" y="137.4">NF_DQ2</text>
<text x="148.8" y="141.9">NF_DQ5</text>
<text x="148.9" y="143.4">NF_DQ6</text>
<text x="148.9" y="138.9">NF_DQ3</text>
<text x="148.9" y="140.4">NF_DQ4</text>
<text x="148.9" y="144.9">NF_DQ7</text>
</g>
<g font-size="1.5">
<text x="29.4" y="45.4">Pull down 10K to the GND.</text>
<text x="8.8" y="75.1">The high precision RTC solution requires</text>
<text x="6.3" y="78.1">the use of the external RTC module.</text>
<text x="45.3" y="82.4">Pull down 10K to GND</text>
<text x="79.4" y="119.3">This device should be placed</text>
<text x="79.4" y="120.8">near to the OSC of the RTC.</text>
</g>
<g font-size="1.4">
<text x="49" y="34.2" transform="rotate(-90 49 34.2)">1</text>
<text x="69.9" y="34.1">T25</text>
<text x="116.3" y="35.6">AF27</text>
<text x="116.3" y="34.1">AF28</text>
<text x="49" y="38.5" transform="rotate(-90 49 38.5)">2</text>
<text x="69.9" y="40.9">T26</text>
<text x="116.3" y="38.7">D2</text>
<text x="116.3" y="40.2">AB25</text>
<text x="68.9" y="45.4">AB26</text>
<text x="116.3" y="46.9">AD27 SFC_ADDR_MODE</text>
<text x="116.3" y="45.4">AE27</text>
<text x="116.3" y="43.9">AC26</text>
<text x="68.7" y="51.4">AG16</text>
<text x="68.8" y="52.9">AH16</text>
<text x="68.9" y="49.9">AE16</text>
<text x="116.3" y="52.9">AC28</text>
<text x="116.3" y="51.4">AE28</text>
<text x="116.3" y="49.9">AC27</text>
<text x="116.3" y="48.4">AD28</text>
<text x="31" y="57.4" transform="rotate(-90 31 57.4)">1</text>
<text x="68.7" y="57.4">AG17</text>
<text x="68.8" y="54.4">AH17</text>
<text x="69" y="55.9">AF16</text>
<text x="116.3" y="59.6">AB27</text>
<text x="25" y="61.1">3</text>
<text x="36.9" y="61.1">4</text>
<text x="69.7" y="61.9">U28</text>
<text x="69.7" y="60.4">U27</text>
<text x="69.8" y="65.6">V28</text>
<text x="116.3" y="62.6">AA25</text>
<text x="116.3" y="61.1">AB28</text>
<text x="116.3" y="65.6">AA27</text>
<text x="116.3" y="64.1">AA26</text>
<text x="184" y="62.6">1</text>
<text x="184" y="64.1">2</text>
<text x="31" y="66.3" transform="rotate(-90 31 66.3)">2</text>
<text x="69.7" y="68.6">U24</text>
<text x="116.3" y="70.1">Y28</text>
<text x="116.3" y="68.6">Y27</text>
<text x="116.3" y="67.1">AA28</text>
<text x="69.7" y="73.1">U21</text>
<text x="116.3" y="74.6">W27</text>
<text x="116.3" y="73.1">V25</text>
<text x="116.3" y="77.6">W26</text>
<text x="211" y="72.4" transform="rotate(-90 211 72.4)">2</text>
<text x="220" y="76.1">1</text>
<text x="234.8" y="76.1">8</text>
<text x="68.9" y="79.1">AA22</text>
<text x="69.7" y="82.1">U22</text>
<text x="69.7" y="83.6">U25</text>
<text x="116.3" y="80.6">V26</text>
<text x="116.3" y="82.1">W28</text>
<text x="211" y="78.3" transform="rotate(-90 211 78.3)">1</text>
<text x="220" y="79.1">2</text>
<text x="220" y="82.1">3</text>
<text x="234.8" y="79.1">7</text>
<text x="234.8" y="82.1">6</text>
<text x="69.7" y="85.1">U26</text>
<text x="69.8" y="86.6">V27</text>
<text x="69.8" y="88.1">V24</text>
<text x="69.8" y="89.6">Y22</text>
<text x="116.3" y="88.1">Y26</text>
<text x="116.3" y="89.6">Y25</text>
<text x="116.3" y="86.6">W25 NF_BOOT_PIN1/NF_CLE</text>
<text x="220" y="85.1">4</text>
<text x="234.8" y="85.1">5</text>
<text x="169" y="119.6">9</text>
<text x="194.4" y="119.6">1</text>
<text x="10.6" y="122.6">1</text>
<text x="22.5" y="122.6">2</text>
<text x="64.9" y="122.6">3</text>
<text x="76.7" y="122.6">1</text>
<text x="168.3" y="122.6">18</text>
<text x="168.3" y="124.1">19</text>
<text x="169" y="121.1">8</text>
<text x="194.4" y="121.1">2</text>
<text x="194.4" y="122.6">3</text>
<text x="194.4" y="124.1">4</text>
<text x="194.4" y="125.6">5</text>
<text x="168.3" y="128.6">16</text>
<text x="168.3" y="127.1">17</text>
<text x="169" y="131.6">7</text>
<text x="194.4" y="127.1">6</text>
<text x="194.4" y="128.6">10</text>
<text x="194.4" y="130.1">11</text>
<text x="194.4" y="131.6">14</text>
<text x="70.9" y="132.2" transform="rotate(-90 70.9 132.2)">2</text>
<text x="168.3" y="134.6">29</text>
<text x="168.3" y="136.1">30</text>
<text x="168.3" y="137.6">31</text>
<text x="194.4" y="133.1">15</text>
<text x="194.4" y="134.6">20</text>
<text x="194.4" y="136.1">21</text>
<text x="194.4" y="137.6">22</text>
<text x="168.3" y="139">32</text>
<text x="168.3" y="140.5">41</text>
<text x="168.3" y="142">42</text>
<text x="168.3" y="143.6">43</text>
<text x="194.4" y="139">23</text>
<text x="194.4" y="140.5">24</text>
<text x="194.4" y="142">26</text>
<text x="194.4" y="143.6">27</text>
<text x="168.3" y="148">12</text>
<text x="168.3" y="149.5">37</text>
<text x="168.3" y="145.1">44</text>
<text x="194.4" y="145.1">28</text>
<text x="194.4" y="146.5">33</text>
<text x="194.4" y="148">35</text>
<text x="194.4" y="149.5">40</text>
<text x="168.3" y="155.5">13</text>
<text x="168.3" y="151">34</text>
<text x="168.3" y="152.5">39</text>
<text x="194.4" y="151">45</text>
<text x="194.4" y="152.5">46</text>
<text x="168.3" y="158.5">25</text>
<text x="168.3" y="157">36</text>
<text x="168.3" y="160">48</text>
<text x="194.4" y="158.5">38</text>
<text x="194.4" y="160">47</text>
</g>
<g font-size="1.4" fill="#004080">
<text x="74" y="35.1">XIN</text>
<text x="110.8" y="35.1">RSTN</text>
<text x="74" y="41.8">XOUT</text>
<text x="100" y="39.6">GPIO11_0/PWM_SVB0</text>
<text x="100" y="41.1">GPIO11_1/PWM_SVB1</text>
<text x="106.7" y="36.6">WDG_RSTN</text>
<text x="74" y="46.3">TEST_MODE</text>
<text x="95.9" y="47.8">SFC_ADDR_MODE/SFC_CLK</text>
<text x="99.7" y="46.3">GPIO4_1/SFC_WP_IO2</text>
<text x="102.6" y="44.8">GPIO4_0/SFC_DIO</text>
<text x="74" y="52.3">JTAG_TDO/GPIO12_3</text>
<text x="74" y="53.8">JTAG_TMS/GPIO12_2</text>
<text x="74" y="50.8">JTAG_EN</text>
<text x="98.2" y="50.8">GPIO4_3/SFC_HOLD_IO3</text>
<text x="101.3" y="53.8">GPIO4_5/SFC_CS1N</text>
<text x="101.3" y="52.3">GPIO4_4/SFC_CS0N</text>
<text x="102.6" y="49.3">GPIO4_2/SFC_DOI</text>
<text x="32" y="59.9" transform="rotate(-90 32 59.9)">1</text>
<text x="74" y="55.3">JTAG_TDI/GPIO12_4</text>
<text x="74" y="56.8">JTAG_TCK/GPIO12_1</text>
<text x="74" y="58.3">JTAG_TRSTN/GPIO12_0</text>
<text x="27.6" y="62.1">GND1GND2</text>
<text x="32" y="63.7" transform="rotate(-90 32 63.7)">2</text>
<text x="74" y="62.8">RTC_XOUT</text>
<text x="74" y="61.3">RTC_XIN</text>
<text x="103.1" y="63.6">GPIO3_2/NF_DQ2</text>
<text x="103.1" y="62.1">GPIO3_1/NF_DQ1</text>
<text x="103.1" y="65">GPIO3_3/NF_DQ3</text>
<text x="103.1" y="60.6">GPIO3_0/NF_DQ0</text>
<text x="74" y="69.6">AVDD_BAT</text>
<text x="74" y="66.5">GPIO0_5/TEMP_DQ</text>
<text x="103.1" y="71.1">GPIO3_7/NF_DQ7</text>
<text x="103.1" y="69.6">GPIO3_6/NF_DQ6</text>
<text x="103.1" y="68.1">GPIO3_5/NF_DQ5</text>
<text x="103.1" y="66.5">GPIO3_4/NF_DQ4</text>
<text x="74" y="74">AVDD33_RTC</text>
<text x="108.4" y="75.5">NF_RDY1</text>
<text x="108.4" y="74">NF_RDY0</text>
<text x="222.5" y="77">OSCI</text>
<text x="230.2" y="77">VCC</text>
<text x="74" y="83">AVSS_RTC1</text>
<text x="74" y="80">AVDD_EFUSE</text>
<text x="98.5" y="78.5">NF_BOOT_PIN0/NF_REN</text>
<text x="101.5" y="81.5">GPIO12_5/NF_CSN0</text>
<text x="101.5" y="83">GPIO12_6/NF_CSN1</text>
<text x="222.5" y="80">OSCO</text>
<text x="222.5" y="83">NC</text>
<text x="230.2" y="80">MFP</text>
<text x="230.4" y="83">SLC</text>
<text x="74" y="87.5">AVSS_RTC4</text>
<text x="74" y="84.5">AVSS_RTC2</text>
<text x="74" y="86">AVSS_RTC3</text>
<text x="74" y="89">AVSS_RTC5</text>
<text x="98.7" y="87.5">NF_BOOT_PIN1/NF_CLE</text>
<text x="98.8" y="89">NF_BOOT_PIN2/NF_ALE</text>
<text x="222.5" y="86">VSS</text>
<text x="230.3" y="86">SDA</text>
<text x="74" y="90.5">AVSS_EFUSE</text>
<text x="98.1" y="90.5">NF_BOOT_PIN3/NF_WEN</text>
<text x="67.4" y="123.5">VDD</text>
<text x="71.9" y="123.5">GND</text>
<text x="171.6" y="122">RE</text>
<text x="171.6" y="120.5">CE</text>
<text x="171.6" y="123.5">WE</text>
<text x="171.6" y="125">WP</text>
<text x="189.9" y="120.5">NC1</text>
<text x="189.9" y="122">NC2</text>
<text x="189.9" y="123.5">NC3</text>
<text x="189.9" y="125">NC4</text>
<text x="71.8" y="129.6" transform="rotate(-90 71.8 129.6)">DQ</text>
<text x="171.6" y="129.5">CLE</text>
<text x="171.6" y="128">ALE</text>
<text x="189.9" y="126.5">NC5</text>
<text x="189.9" y="128">NC6</text>
<text x="189.9" y="129.5">NC7</text>
<text x="189.9" y="131">NC8</text>
<text x="171.6" y="132.5">R/B~</text>
<text x="171.6" y="135.5">IO_0</text>
<text x="171.6" y="137">IO_1</text>
<text x="189.1" y="134">NC10</text>
<text x="189.1" y="135.5">NC11</text>
<text x="189.1" y="137">NC12</text>
<text x="189.9" y="132.5">NC9</text>
<text x="171.6" y="138.5">IO_2</text>
<text x="171.6" y="140">IO_3</text>
<text x="171.6" y="141.5">IO_4</text>
<text x="171.6" y="143">IO_5</text>
<text x="189.1" y="138.5">NC13</text>
<text x="189.1" y="140">NC14</text>
<text x="189.1" y="141.5">NC15</text>
<text x="189.1" y="143">NC16</text>
<text x="171.6" y="149">VCC1</text>
<text x="171.6" y="144.5">IO_6</text>
<text x="171.6" y="146">IO_7</text>
<text x="189.1" y="144.5">NC17</text>
<text x="189.1" y="146">NC18</text>
<text x="189.1" y="147.5">NC19</text>
<text x="189.1" y="149">NC20</text>
<text x="171.6" y="152">VCC3/NC26</text>
<text x="171.6" y="150.5">VCC2</text>
<text x="171.6" y="153.5">VCC4/NC27</text>
<text x="189.1" y="150.5">NC21</text>
<text x="189.1" y="152">NC22</text>
<text x="189.1" y="153.5">NC23</text>
<text x="171.6" y="156.5">VSS1</text>
<text x="171.6" y="159.5">VSS3/NC28</text>
<text x="171.6" y="158">VSS2</text>
<text x="171.6" y="161">VSS4/NC29</text>
<text x="185" y="159.5">NC24/DNU1</text>
<text x="185" y="161">NC25/DNU2</text>
</g>
<g font-size="1.3">
<text x="141.8" y="34.9">SYS_RSTN</text>
<text x="141.8" y="36.4">WDG_RSTN</text>
<text x="141.8" y="39.4">PWM_SVB0</text>
<text x="141.8" y="40.9">PWM_SVB1</text>
<text x="158.1" y="44.7">SFC_DO</text>
<text x="158.1" y="46.2">SFC_WP_IO2</text>
<text x="158.1" y="47.7">SFC_CLK</text>
<text x="188.5" y="47.4">3V3</text>
<text x="40.8" y="50.7">JTAG_EN</text>
<text x="40.8" y="52.2">JTAG_TDO</text>
<text x="40.8" y="53.7">JTAG_TMS</text>
<text x="145.2" y="49.2">SFC_DI</text>
<text x="145.2" y="50.7">SFC_HOLD_IO3</text>
<text x="145.2" y="52.2">SFC_CS0N</text>
<text x="145.2" y="53.7">SFC_CS1N</text>
<text x="158.2" y="49.2">SFC_ADDR_MODE</text>
<text x="40.8" y="55.2">JTAG_TDI</text>
<text x="40.8" y="58.1">JTAG_TRSTN</text>
<text x="40.8" y="56.7">JTAG_TCK</text>
<text x="182.8" y="55">SOD523</text>
<text x="189.6" y="57.3">AVDD33_BAT</text>
<text x="141.8" y="60.4">NF_DQ0</text>
<text x="141.8" y="61.9">NF_DQ1</text>
<text x="141.8" y="63.4">NF_DQ2</text>
<text x="141.8" y="64.9">NF_DQ3</text>
<text x="41.7" y="69.4">AVDD33_BAT</text>
<text x="42" y="66.3">TEMPER_DQ</text>
<text x="141.8" y="66.4">NF_DQ4</text>
<text x="141.8" y="67.9">NF_DQ5</text>
<text x="141.8" y="69.4">NF_DQ6</text>
<text x="141.8" y="70.9">NF_DQ7</text>
<text x="233.8" y="71.6">C0402</text>
<text x="235.7" y="67.6">AVDD33_BAT</text>
<text x="41.7" y="73.9">AVDD33_RTC</text>
<text x="141.8" y="73.9">NF_RDY0</text>
<text x="141.8" y="75.4">NF_RDY1</text>
<text x="203.8" y="73.1">C0402</text>
<text x="242" y="76.1">R0402</text>
<text x="254.8" y="76.7">3V3</text>
<text x="141.8" y="81.4">NF_CSN0</text>
<text x="141.8" y="82.9">NF_CSN1</text>
<text x="143" y="78.4">NF_BOOT_PIN0/NF_REN</text>
<text x="203.8" y="82.1">C0402</text>
<text x="255.1" y="82.9">I2C_SCL</text>
<text x="143" y="87.4">NF_BOOT_PIN1/NF_CLE</text>
<text x="143" y="88.9">NF_BOOT_PIN2/NF_ALE</text>
<text x="255.1" y="85.9">I2C_SDA</text>
<text x="143" y="90.4">NF_BOOT_PIN3/NF_WEN</text>
<text x="221.8" y="91.1">soic-8</text>
<text x="156" y="103.1">3V3</text>
<text x="202.3" y="112.1">3V3</text>
<text x="6" y="119.4">3V3</text>
<text x="52.5" y="118.9">3V3</text>
<text x="40.9" y="123.3">AVDD33_RTC</text>
<text x="126.8" y="121.8">NF_BOOT_PIN0/NF_REN</text>
<text x="126.8" y="123.3">NF_BOOT_PIN3/NF_WEN</text>
<text x="136.7" y="120.4">NF_CSN0</text>
<text x="126.8" y="127.8">NF_BOOT_PIN2/NF_ALE</text>
<text x="126.8" y="129.3">NF_BOOT_PIN1/NF_CLE</text>
<text x="222.8" y="127.8">NF_RDY1</text>
<text x="222.8" y="129.3">NF_CSN1</text>
<text x="91.7" y="136.8">TEMPER_DQ</text>
<text x="136.7" y="132.3">NF_RDY0</text>
<text x="137.4" y="135.3">NF_DQ0</text>
<text x="137.4" y="136.8">NF_DQ1</text>
<text x="137.4" y="138.3">NF_DQ2</text>
<text x="137.4" y="139.8">NF_DQ3</text>
<text x="137.4" y="141.3">NF_DQ4</text>
<text x="137.4" y="142.8">NF_DQ5</text>
<text x="132.6" y="145.1">3V3</text>
<text x="137.4" y="144.3">NF_DQ6</text>
<text x="137.4" y="145.8">NF_DQ7</text>
<text x="143.9" y="150.3">3V3</text>
</g>
<g font-size="1.3" fill="#000080">
<text x="182.8" y="46.9">D49</text>
<text x="182.8" y="53.1">1N4148</text>
<text x="185.8" y="61.2">BT1</text>
<text x="185.8" y="68.6">BAT_3V</text>
<text x="202.3" y="68.6">C2053 8pF</text>
<text x="241.3" y="70.1">C1980</text>
<text x="202.3" y="77.6">C2054 8pF</text>
<text x="204" y="75.2">32.768K</text>
<text x="212.8" y="76.1">Y6</text>
<text x="221.8" y="73.1">U81</text>
<text x="221.8" y="74.6">MCP7940M-I/SN</text>
<text x="241.3" y="72.4">1uF</text>
<text x="242" y="74.6">R2290</text>
<text x="246.5" y="76.1">10K</text>
</g>
<g font-size="1.3" fill="#f00">
<text x="240.1" y="78.9">RTC_CLKOUT</text>
<text x="240.1" y="81.9">I2C0_SCL</text>
<text x="254.2" y="79.9">RTC_CLKOUT</text>
<text x="264.1" y="79.9">3,5</text>
<text x="240.1" y="84.9">I2C0_SDA</text>
</g>
<text font-size="1.1" x="209.8" y="77.4">cm315d</text>
</svg>
